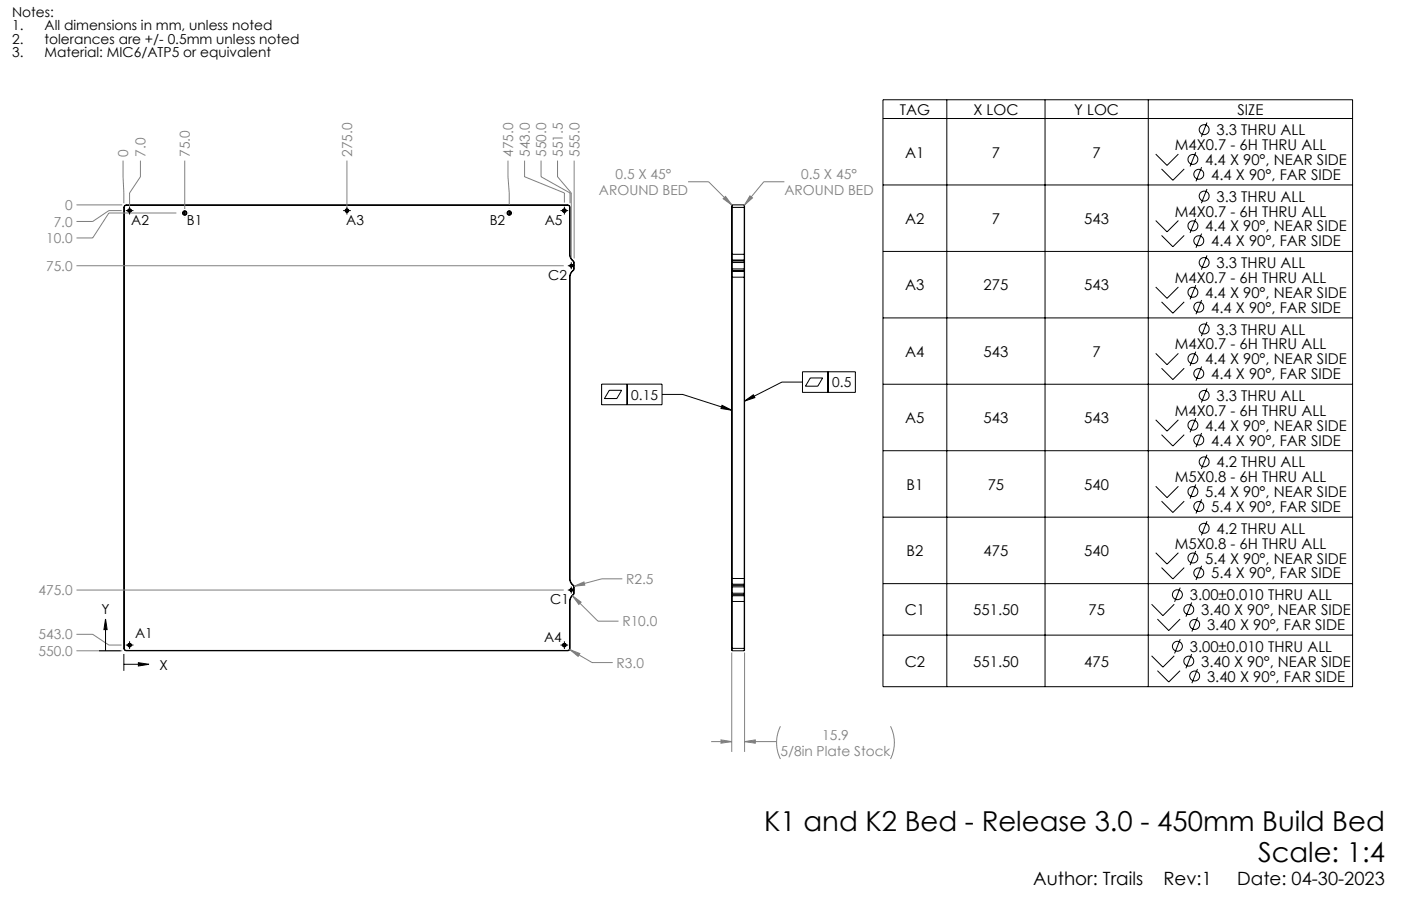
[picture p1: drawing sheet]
<svg xmlns="http://www.w3.org/2000/svg" width="432mm" height="279mm" viewBox="0 0 432 279" stroke-linecap="round" stroke-linejoin="round" font-family="sans-serif">
<g fill="none" stroke="#000" stroke-width=".31">
<path d="M272.1 30.8h144.8v181h-144.8zM272.1 36.5h144.8M291.8 30.8v181M322.1 30.8v181M353.9 30.8v181M372 37.8l-1.7 4.4M272.1 57h144.8M356.2 47.5l3.5 3.5 3.5-3.5M358 52.1l3.5 3.5 3.5-3.5M368.5 47l-1.7 4.3M370.3 51.5l-1.7 4.4M372 58.3l-1.7 4.4"/>
<path d="M38.2 64v136M38.2 64h.1M38.3 64v136M38.8 64.9h2.3M38.9 63.2l-.6 .3-.1 .5M38.9 63.3l-.4 .2-.2 .5M38.9 63.2v.1M38.9 63.3h136M38.9 63.2h136M39.9 63.7v2.4M55.6 65.7h.1M56.3 65.7h1.3"/>
<path d="M56.9 64.4h.1M56.9 65.1v1.2M56.9 67h.1M58.2 65.7h.1M105.8 64.9h2.3M106.9 63.7v2.4M155.6 65.7h.1M156.3 65.7h1.3M157 64.4h.1M157 65.1v1.2M157 67h.1M158.2 65.7h.1"/>
<path d="M172.8 64.9h2.3M174 63.7v2.4M174.9 63.3l.5 .2 .2 .5M174.9 63.2l.7 .3 .1 .5M174.9 63.2v.1M175.6 78.4l.2 1 .5 .9M175.6 64v14.4M175.6 64h.1M175.6 78.4h.1M175.7 78.4l.3 1.2 .4 .6M175.7 64v14.4M225.5 78.4v1.9"/>
<path d="M225.5 64h4M225.5 78.4h4M225.5 64v14.4M225.6 63.2v17M225.6 63.2l-.1 .8M225.6 63.2h3.8M229.4 63.2v17M229.4 63.2l.1 .8M229.5 78.4v1.9M229.5 64v14.4M272.1 77.5h144.8M356.2 68l3.5 3.5 3.5-3.5"/>
<path d="M358 72.6l3.5 3.5 3.5-3.5M368.5 67.5l-1.7 4.3M370.3 72l-1.7 4.4M372 78.8l-1.7 4.3M175 82h2.1M175.6 85.5v92.9M175.6 85.5h.1M175.7 85.5v92.9M176.1 80.9v2.1M176.3 83.6l-.5 .9-.2 1M176.3 80.3l.4 .3M176.3 83.6l.1 .1"/>
<path d="M176.4 83.7l-.4 .6-.3 1.2M176.4 80.2l-.1 .1M176.4 80.2l.3 .3M176.7 80.6l.1 .4M176.7 83.3l-.4 .3M176.7 83.3v.1M176.7 80.5l.3 .5M176.7 80.5v.1M176.7 83.4l-.3 .3M176.8 82.9l-.1 .4M176.8 81v1.9M176.8 82.9h.2"/>
<path d="M176.8 81h.2M177 82.9l-.3 .5M177 81v1.9M225.5 80.6v.4M225.5 82.9v.4M225.5 83.6v1.9M225.5 85.5h4M225.5 82.9h4M225.5 81h4M225.5 80.3v.3M225.5 81v1.9M225.5 83.3v.3"/>
<path d="M225.5 85.5v92.9M225.5 83.3l.1 .1M225.5 83.6l.1 .1M225.6 80.5v2.9M225.6 83.7v96.5M225.6 80.5h3.8M225.6 80.2v.3M225.6 83.4v.3M225.6 83.4h3.8M225.6 80.5l-.1 .1M225.6 83.7h3.8M225.6 80.2h3.8"/>
<path d="M225.6 80.2l-.1 .1M229.4 80.5v2.9M229.4 83.7v96.5M229.4 80.2v.3M229.4 83.4v.3M229.4 80.5l.1 .1M229.4 80.2l.1 .1M229.5 80.6v.4M229.5 82.9v.4M229.5 83.6v1.9M229.5 80.3v.3M229.5 81v1.9"/>
<path d="M229.5 83.3v.3M229.5 85.5v92.9M229.5 83.3l-.1 .1M229.5 83.6l-.1 .1M272.1 98h144.8M356.2 88.5l3.5 3.5 3.5-3.5M358 93.1l3.5 3.5 3.5-3.5M368.5 87.9l-1.7 4.4M370.3 92.5l-1.7 4.4M372 99.3l-1.7 4.3M185.4 118.5h18.6v6.3h-18.6zM193.3 118.5v6.3"/>
<path d="M247.3 114.7h16.3v6.3h-16.3zM247.3 117.8h-6.3l-11.5 5.9M249.7 116.6h3.8l-1.4 2.5h-3.9zM255.2 114.7v6.3M272.1 118.5h144.8M356.2 109l3.5 3.5 3.5-3.5M358 113.6l3.5 3.5 3.5-3.5M368.5 108.4l-1.7 4.4M370.3 113l-1.7 4.4M372 119.8l-1.7 4.3M187.8 120.4h3.8l-1.5 2.5h-3.8zM204 121.6h6.4l15.1 4.9"/>
<path d="M222.5 125l3 1.5-3.3-.5zM229.5 123.7l2.7-2 .5 .9zM272.1 139h144.8M356.2 129.5l3.5 3.5 3.5-3.5M358 134.1l3.5 3.4 3.5-3.4M368.5 128.9l-1.7 4.4M370.3 133.5l-1.7 4.4M272.1 159.5h144.8M356.2 150l3.5 3.5 3.5-3.5M358 154.6l3.5 3.4 3.5-3.4M368.5 149.4l-1.7 4.4M370.3 154l-1.7 4.4"/>
<path d="M372 140.2l-1.7 4.4M175.6 178.4l.2 1 .5 .9M175.6 178.4h.1M175.7 178.4l.3 1.2 .4 .6M225.5 178.4v1.9M225.5 178.4h4M229.5 178.4v1.9M272.1 180h144.8M356.2 170.5l3.5 3.5 3.5-3.5M358 175l3.5 3.5 3.5-3.5M368.5 169.9l-1.7 4.4M370.3 174.5l-1.7 4.4"/>
<path d="M372 160.7l-1.7 4.4M32.5 190.9l.5 3.3h-1zM32.5 194.2v6.5M38.2 200l.3 .6 .4 .1M38.2 200h.1M38.3 200l.2 .4 .4 .2M38.8 198.9h2.3M39.9 197.8v2.3M172.8 198.9h2.3M174 197.8v2.3M175 182h2.1M175.6 200l-.1 .3-.6 .3"/>
<path d="M175.6 185.5v14.5M175.6 200h.1M175.6 185.5h.1M175.7 200l-.3 .6-.5 .1M175.7 185.5v14.5M176.1 180.9v2.1M176.3 183.6l-.5 .9-.2 1M176.3 180.3l.4 .3M176.3 183.6l.1 .1M176.4 183.7l-.4 .6-.3 1.2M176.4 180.2l-.1 .1M176.4 180.2l.3 .3"/>
<path d="M176.7 180.6l.1 .4M176.7 183.3l-.4 .3M176.7 183.3v.1M176.7 180.5l.3 .5M176.7 180.5v.1M176.7 183.4l-.3 .3M176.8 183l-.1 .3M176.8 181v2M176.8 183h.2M176.8 181h.2M177 183l-.3 .4M177 181v2"/>
<path d="M225.5 180.6v.4M225.5 183v.3M225.5 183.6v1.9M225.5 200l.1 .7M225.5 200h4M225.5 185.5h4M225.5 183h4M225.5 181h4M225.5 180.3v.3M225.5 181v2M225.5 183.3v.3M225.5 185.5v14.5"/>
<path d="M225.5 183.3l.1 .1M225.5 183.6l.1 .1M225.6 180.5v2.9M225.6 183.7v17M225.6 183.4h3.8M225.6 180.5h3.8M225.6 180.2v.3M225.6 183.4v.3M225.6 180.5l-.1 .1M225.6 180.2h3.8M225.6 183.7h3.8M225.6 180.2l-.1 .1"/>
<path d="M229.4 180.5v2.9M229.4 183.7v17M229.4 180.2v.3M229.4 183.4v.3M229.4 180.5l.1 .1M229.4 180.2l.1 .1M229.5 183v.3M229.5 180.6v.4M229.5 183.6v1.9M229.5 200l-.1 .7M229.5 183.3l-.1 .1M229.5 180.3v.3"/>
<path d="M229.5 181v2M229.5 183.3v.3M229.5 185.5v14.5M229.5 183.6l-.1 .1M272.1 195.9h144.8M354.9 186.3l3.5 3.6 3.5-3.6M356.7 190.9l3.5 3.6 3.5-3.6M363.7 181.2l-1.7 4.4M363.7 197.1l-1.7 4.4M367.3 185.8l-1.8 4.4M369.1 190.4l-1.8 4.4M30.5 200.7h6.7"/>
<path d="M38.2 201.7v5.2M38.2 204.9h4.5M38.9 200.6v.1M38.9 200.6h136M38.9 200.7h136M42.7 204.4l3.2 .5-3.2 .5zM174.9 200.6v.1M225.6 200.7h3.8M354.9 202.2l3.5 3.5 3.5-3.5M356.7 206.8l3.5 3.5 3.5-3.5M367.3 201.7l-1.8 4.4M369.1 206.3l-1.8 4.4"/>
<circle cx="371.1" cy="40" r="1.53"/>
<circle cx="367.7" cy="49.2" r="1.53"/>
<circle cx="369.5" cy="53.7" r="1.53"/>
<circle cx="39.9" cy="65" r=".55"/>
<circle cx="39.9" cy="65" r=".41"/>
<circle cx="56.9" cy="65.7" r=".53"/>
<circle cx="56.9" cy="65.7" r=".66"/>
<circle cx="106.9" cy="65" r=".41"/>
<circle cx="106.9" cy="65" r=".56"/>
<circle cx="156.9" cy="65.7" r=".52"/>
<circle cx="156.9" cy="65.7" r=".67"/>
<circle cx="173.9" cy="65" r=".41"/>
<circle cx="173.9" cy="65" r=".56"/>
<circle cx="367.7" cy="69.7" r="1.53"/>
<circle cx="369.5" cy="74.2" r="1.53"/>
<circle cx="371.1" cy="60.5" r="1.53"/>
<circle cx="176.1" cy="82" r=".42"/>
<circle cx="176.1" cy="81.9" r=".38"/>
<circle cx="367.6" cy="90.1" r="1.54"/>
<circle cx="369.5" cy="94.7" r="1.54"/>
<circle cx="371.1" cy="81" r="1.54"/>
<circle cx="367.7" cy="110.6" r="1.53"/>
<circle cx="369.5" cy="115.2" r="1.53"/>
<circle cx="371.1" cy="101.4" r="1.53"/>
<circle cx="367.7" cy="131.1" r="1.53"/>
<circle cx="369.5" cy="135.7" r="1.53"/>
<circle cx="371.1" cy="121.9" r="1.53"/>
<circle cx="367.7" cy="151.6" r="1.53"/>
<circle cx="369.5" cy="156.2" r="1.53"/>
<circle cx="371.1" cy="142.4" r="1.53"/>
<circle cx="367.7" cy="172.1" r="1.53"/>
<circle cx="369.5" cy="176.7" r="1.53"/>
<circle cx="371.1" cy="162.9" r="1.53"/>
<circle cx="39.9" cy="198.9" r=".55"/>
<circle cx="39.9" cy="198.9" r=".41"/>
<circle cx="173.9" cy="198.9" r=".56"/>
<circle cx="173.9" cy="198.9" r=".41"/>
<circle cx="176.1" cy="182" r=".42"/>
<circle cx="176.1" cy="182" r=".38"/>
<circle cx="362.9" cy="199.3" r="1.53"/>
<circle cx="362.9" cy="183.4" r="1.53"/>
<circle cx="366.4" cy="188" r="1.53"/>
<circle cx="368.2" cy="192.6" r="1.53"/>
<circle cx="366.4" cy="203.9" r="1.53"/>
<circle cx="368.2" cy="208.5" r="1.53"/>
</g>
<g fill="none" stroke="#808080" stroke-width=".31">
<path d="M37.9 49.5l.3 13.2M43.3 49.5v5l-3.4 5v4.2M56.9 49.5v14.9M106.9 49.5v14.2M156.6 49.5l.4 13.6M161.7 49.5v5l12.3 5v3M166.8 49.5v5l8.9 5v3.2M171.8 49.5v5l4.3 5v20.1M177 49.5v30.2M212.1 56.1h6.3l7.2 7.2M241.8 56.1h-6.4l-6 7.2M23.6 63.2h14.1"/>
<path d="M37.5 64.9h-4l-4.9 3.4h-5M54.4 65.7h-20.9l-4.9 7.7h-5M222.9 61.3l.7-.7 2 2.7zM231.1 60.4l.8 .6-2.5 2.3zM23.6 82h150.1M191.8 178.5h-6.3l-8.6 2.3M23.6 182h150.1M23.6 195.6h5l4.9 3.3h4M176.4 183.7l2.7 2-.7 .7zM176.4 183.7l7.9 7.9h6.3M176.9 180.8l3.1-1.3 .2 .9zM23.6 200.7h14.1"/>
<path d="M175.6 200.3l3.1 1.2-.5 .9zM175.6 200.3l6.9 4h6.3M225.5 201.2v30.7M229.5 201.2v30.7M219.2 228.7h6.3M222.2 228.2l3.3 .5-3.3 .5zM229.5 228.7l3.3-.5v1zM229.5 228.7h9.9M240.5 224a11.5 11.5 0 0 0 0 10.1M274.5 224a11.2 11.2 0 0 1 0 10.1"/>
</g>
<path d="M40 65.4a.5 .5 0 0 1-.5-.7 .5 .5 0 0 1 .9-.1 .5 .5 0 0 1-.3 .8h-.1M107 65.4a.5 .5 0 0 1-.5-.7 .5 .5 0 0 1 .9-.1 .5 .5 0 0 1-.3 .8h-.1M174 65.4a.5 .5 0 0 1-.5-.7 .5 .5 0 0 1 .9-.1 .5 .5 0 0 1-.3 .8h-.1M40 199.4a.5 .5 0 0 1-.5-.7 .5 .5 0 0 1 .9-.1 .5 .5 0 0 1-.3 .8h-.1M174 199.4a.5 .5 0 0 1-.5-.7 .5 .5 0 0 1 .9-.1 .5 .5 0 0 1-.3 .8h-.1" fill="none" stroke="#000" stroke-width=".31" stroke-dasharray="1.3 .6" stroke-linecap="butt"/>
<path d="M57 66.3a.63 .63 0 0 1-.6-.9 .63 .63 0 0 1 1.1-.1 .63 .63 0 0 1-.4 1h-.1M157 66.3a.63 .63 0 0 1-.6-.9 .63 .63 0 0 1 1.1-.1 .63 .63 0 0 1-.4 1h-.1" fill="none" stroke="#000" stroke-width=".31" stroke-dasharray="1.3 .6" stroke-dashoffset=".6" stroke-linecap="butt"/>
<path d="M222.5 125l3 1.5-3.3-.5zM229.5 123.7l2.7-2 .5 .9z" fill="#000"/>
<path d="M176.4 183.7l2 2.7 .7-.7zM175.6 200.3l2.6 2.1 .5-.9zM176.9 180.8l3.3-.4-.2-.9zM222.2 228.2l3.3 .5-3.3 .5zM229.5 228.7l3.3-.5v1zM222.9 61.3l.7-.7 2 2.7zM231.1 60.4l.8 .6-2.5 2.3z" fill="#808080"/>
<path d="M42.7 204.4l3.2 .5-3.2 .5zM32.5 190.9l.5 3.3h-1z" fill="#000"/>
<g font-size="8.5">
<text x="235.6" y="256.3">K1 and K2 Bed - Release 3.0 - 450mm Build Bed</text>
<text x="387.8" y="265.8">Scale: 1:4</text>
</g>
<g font-size="5.6">
<text x="318.5" y="273">Author: Trails</text>
<text x="358.6" y="273">Rev:1</text>
<text x="381.3" y="273">Date: 04-30-2023</text>
</g>
<g font-size="4.6">
<text x="277.3" y="35.4">TAG</text>
<text x="300" y="35.4">X LOC</text>
<text x="331.1" y="35.4">Y LOC</text>
<text x="381.4" y="35.4">SIZE</text>
<text x="374.9" y="41.7">3.3 THRU ALL</text>
<text x="362.1" y="46.3">M4X0.7 - 6H THRU ALL</text>
<text x="279" y="48.6">A1</text>
<text x="305.7" y="48.6">7</text>
<text x="336.7" y="48.6">7</text>
<text x="371.5" y="50.9">4.4 X 90°, NEAR SIDE</text>
<text x="373.3" y="55.5">4.4 X 90°, FAR SIDE</text>
<text x="374.9" y="62.2">3.3 THRU ALL</text>
<text x="279" y="69.1">A2</text>
<text x="305.7" y="69.1">7</text>
<text x="334.2" y="69.1">543</text>
<text x="362.1" y="66.8">M4X0.7 - 6H THRU ALL</text>
<text x="371.5" y="71.4">4.4 X 90°, NEAR SIDE</text>
<text x="373.3" y="76">4.4 X 90°, FAR SIDE</text>
<text x="374.9" y="82.7">3.3 THRU ALL</text>
<text x="279" y="89.6">A3</text>
<text x="303.1" y="89.6">275</text>
<text x="334.2" y="89.6">543</text>
<text x="362.1" y="87.3">M4X0.7 - 6H THRU ALL</text>
<text x="371.5" y="91.9">4.4 X 90°, NEAR SIDE</text>
<text x="373.3" y="96.4">4.4 X 90°, FAR SIDE</text>
<text x="362.1" y="107.8">M4X0.7 - 6H THRU ALL</text>
<text x="374.9" y="103.2">3.3 THRU ALL</text>
<text x="279" y="110.1">A4</text>
<text x="303.1" y="110.1">543</text>
<text x="336.7" y="110.1">7</text>
<text x="371.5" y="112.3">4.4 X 90°, NEAR SIDE</text>
<text x="373.3" y="116.9">4.4 X 90°, FAR SIDE</text>
<text x="374.9" y="123.7">3.3 THRU ALL</text>
<text x="279" y="130.5">A5</text>
<text x="303.1" y="130.5">543</text>
<text x="334.2" y="130.5">543</text>
<text x="362.1" y="128.2">M4X0.7 - 6H THRU ALL</text>
<text x="371.5" y="132.8">4.4 X 90°, NEAR SIDE</text>
<text x="373.3" y="137.4">4.4 X 90°, FAR SIDE</text>
<text x="362.1" y="148.7">M5X0.8 - 6H THRU ALL</text>
<text x="374.9" y="144.1">4.2 THRU ALL</text>
<text x="279.4" y="151">B1</text>
<text x="304.4" y="151">75</text>
<text x="334.2" y="151">540</text>
<text x="371.5" y="153.3">5.4 X 90°, NEAR SIDE</text>
<text x="373.3" y="157.9">5.4 X 90°, FAR SIDE</text>
<text x="374.9" y="164.6">4.2 THRU ALL</text>
<text x="279.4" y="171.5">B2</text>
<text x="303.1" y="171.5">475</text>
<text x="334.2" y="171.5">540</text>
<text x="362.1" y="169.2">M5X0.8 - 6H THRU ALL</text>
<text x="371.5" y="173.8">5.4 X 90°, NEAR SIDE</text>
<text x="373.3" y="178.4">5.4 X 90°, FAR SIDE</text>
<text x="366.7" y="185.1">3.00±0.010 THRU ALL</text>
<text x="278.9" y="189.7">C1</text>
<text x="300" y="189.7">551.50</text>
<text x="335.5" y="189.7">75</text>
<text x="370.2" y="189.7">3.40 X 90°, NEAR SIDE</text>
<text x="372" y="194.3">3.40 X 90°, FAR SIDE</text>
<text x="366.7" y="201">3.00±0.010 THRU ALL</text>
<text x="278.9" y="205.6">C2</text>
<text x="300" y="205.6">551.50</text>
<text x="334.2" y="205.6">475</text>
<text x="370.2" y="205.6">3.40 X 90°, NEAR SIDE</text>
<text x="372" y="210.2">3.40 X 90°, FAR SIDE</text>
</g>
<g font-size="4.2">
<text x="3.7" y="5.1">Notes:</text>
<text x="3.7" y="9.3">1.</text>
<text x="13.7" y="9.3">All dimensions in mm, unless noted</text>
<text x="3.7" y="13.5">2.</text>
<text x="3.7" y="17.7">3.</text>
<text x="13.7" y="13.5">tolerances are +/- 0.5mm unless noted</text>
<text x="13.7" y="17.7">Material: MIC6/ATP5 or equivalent</text>
<text x="40.4" y="69.5">A2</text>
<text x="57.6" y="69.5">B1</text>
<text x="106.7" y="69.5">A3</text>
<text x="150.9" y="69.5">B2</text>
<text x="167.9" y="69.5">A5</text>
<text x="169" y="86.5">C2</text>
<text x="256.5" y="119.4">0.5</text>
<text x="194.6" y="123.2">0.15</text>
<text x="31.3" y="189.3">Y</text>
<text x="169.6" y="186.3">C1</text>
<text x="41.6" y="196.9">A1</text>
<text x="167.7" y="198.1">A4</text>
<text x="49.1" y="206.5">X</text>
</g>
<g font-size="4.2" fill="#808080">
<text x="39.5" y="48.3" transform="rotate(-90 39.5 48.3)">0</text>
<text x="44.9" y="48.3" transform="rotate(-90 44.9 48.3)">7.0</text>
<text x="58.6" y="48.3" transform="rotate(-90 58.6 48.3)">75.0</text>
<text x="108.6" y="48.3" transform="rotate(-90 108.6 48.3)">275.0</text>
<text x="158.2" y="48.3" transform="rotate(-90 158.2 48.3)">475.0</text>
<text x="163.3" y="48.3" transform="rotate(-90 163.3 48.3)">543.0</text>
<text x="168.4" y="48.3" transform="rotate(-90 168.4 48.3)">550.0</text>
<text x="173.5" y="48.3" transform="rotate(-90 173.5 48.3)">551.5</text>
<text x="178.6" y="48.3" transform="rotate(-90 178.6 48.3)">555.0</text>
<text x="189.7" y="55.1">0.5 X 45°</text>
<text x="246.9" y="55.1">0.5 X 45°</text>
<text x="20.1" y="64.8">0</text>
<text x="184.6" y="60.1">AROUND BED</text>
<text x="241.8" y="60.1">AROUND BED</text>
<text x="16.5" y="69.9">7.0</text>
<text x="14.2" y="75">10.0</text>
<text x="14.2" y="83.5">75.0</text>
<text x="11.9" y="183.5">475.0</text>
<text x="193" y="180.1">R2.5</text>
<text x="11.9" y="197.2">543.0</text>
<text x="191.8" y="193.2">R10.0</text>
<text x="11.9" y="202.3">550.0</text>
<text x="190" y="205.9">R3.0</text>
<text x="240.6" y="233.1">5/8in Plate Stock</text>
<text x="253.4" y="228.1">15.9</text>
</g>
</svg>
